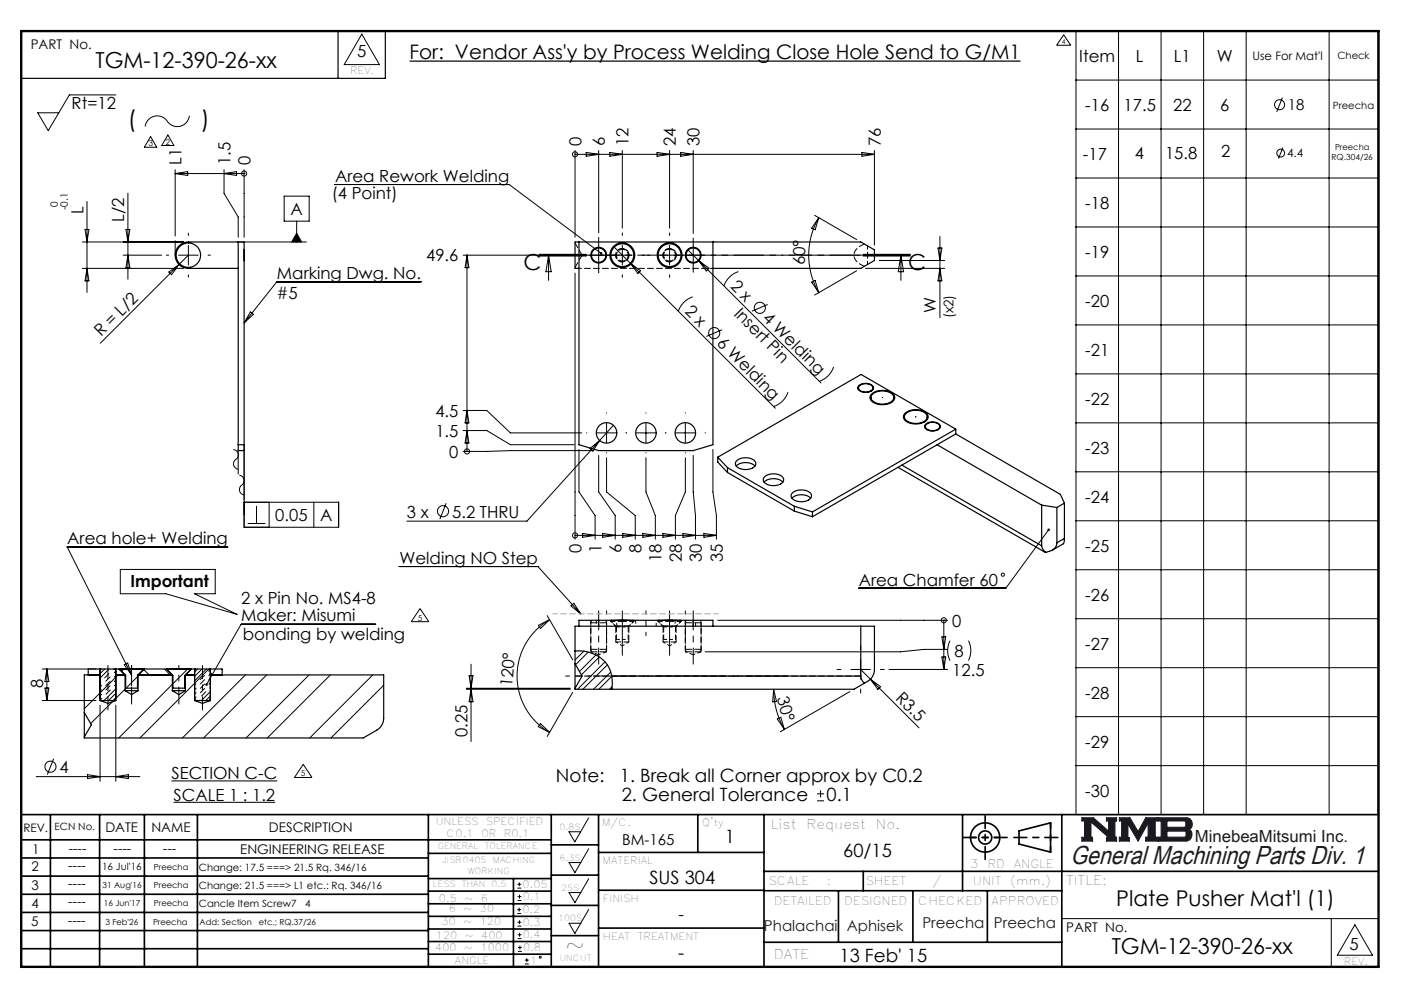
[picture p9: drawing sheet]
<svg xmlns="http://www.w3.org/2000/svg" width="297mm" height="210mm" viewBox="0 0 297 210" stroke-linecap="round" stroke-linejoin="round" font-family="sans-serif">
<g fill="none" stroke="#000" stroke-width=".35">
<path d="M4.5 172.3h287.1M4.5 177.6h112.1M10.7 172.3v32.2M21.1 172.3v32.2M30.5 172.3v32.2M41.8 172.3v32.2M90.6 172.3v32.2M116.6 172.3v32.2M116.6 178.7h10M126.6 172.3v32.2M147.6 172.3v8M161.6 172.3v32.2"/>
<path d="M203.6 172.3v16.1M215.6 175.7l6.6-1.7v6.2l-6.6-1.7zM224.6 172.3v32.2M4.5 185.3h86.1M4.5 181.4h86.1M4.5 189.1h86.1M4.5 193h86.1M4.5 196.8h86.1M90.6 199.1h26M90.6 193.8h26M90.6 188.5h26M90.6 191.1h26"/>
<path d="M90.6 180.5h26M90.6 185.8h26M90.6 196.5h26M108.6 185.8v18.5M116.6 185.1h10M116.6 191.5h10M116.6 197.9h10M126.6 196.3h35M126.6 188.3h35M126.6 180.3h35M161.6 184.3h130M161.6 199.3h63"/>
<path d="M161.6 188.4h63M177.4 188.4v10.9M182.6 184.3v4.1M193.1 188.4v10.9M208.9 188.4v10.9M4.5 200.6h86.1M90.6 201.8h26"/>
<circle cx="208.4" cy="177.1" r="3.1"/>
<circle cx="208.4" cy="177.1" r="1.39"/>
</g>
<path d="M228.9 172.9h2.4l3.2 2.8v-2.1h-.5v-.7h2.2v.7h-.3v3.4h.3v.9h-2.1v-.8h.4l-3.7-3.3v3.3h.3v.8h-2.2v-.8h.5v-3.5h-.5zM236.8 172.9h2.2l1.8 2.9 1.6-2.9h2.4v.7h-.4v3.4h.4v.9h-2.4v-.9h.5v-2.9l-2.1 3.8-2.2-3.7v2.9h.3v.8h-2.1v-.9h.5v-3.4h-.5zM245.1 172.9h5.9a1.34 1.34 0 0 1 1.2 1.1 1.34 1.34 0 0 1-.7 1.4 1.33 1.33 0 0 1 .6 1.5 1.33 1.33 0 0 1-1.2 1h-5.8v-.9h.5v-3.4h-.5zM246.9 173.6h3.7l.2 .3v.8l-.3 .2h-3.6zM246.9 175.8h3.8l.2 .2v.8l-.4 .2h-3.6z" fill="none" stroke="#191924" stroke-width=".21"/>
<path d="M76.5 7.2l3.8 6.5h-7.5zM31.9 28.9l1.3 2.2h-2.7zM35.5 28.5l1.3 2.3h-2.6zM25.4 120.4h20.1v5.2h-4.4l9 4.3-15-4.3h-9.7zM124.5 173l-2.9 5-1.2-2.1h2.4M124.5 179.5l-2.9 5.1-1.2-2.2h2.4M124.5 185.8l-2.9 5.1-1.2-2.1h2.4M124.5 192.3l-2.9 5.1-1.2-2.1h2.4M224.6 194.3h67M281.6 194.3v10.2M286.6 195.6l3.7 6.4h-7.4z" fill="none" stroke="#000" stroke-width=".21"/>
<path d="M4.5 6.6h287.1" fill="none" stroke="#000" stroke-width=".21" stroke-dasharray="6.3 1.3 1.3 1.3" stroke-dashoffset="1.9"/>
<path d="M71.5 6.6v10M81.5 6.6v10h-77" fill="none" stroke="#000" stroke-width=".25"/>
<path d="M205.3 177.1h6.2M222.2 174v6.2" fill="none" stroke="#000" stroke-width=".35" stroke-dasharray="15.2 1.3 1.3 1.3" stroke-dashoffset="14.1"/>
<path d="M203.8 177.1h9.2M208.4 172.5v9.2M214.5 177.1h9.3" fill="none" stroke="#000" stroke-width=".35" stroke-dasharray="15.2 1.3 1.3 1.3" stroke-dashoffset="12.5"/>
<path d="M4.5 6.6h287.1v197.9h-287.1z" fill="none" stroke="#000" stroke-width=".5"/>
<path d="M228.9 172.9v.7h.5v3.5h-.5v.8h2.2v-.8h-.3v-3.3l3.7 3.3h-.4v.8h2.1v-.9h-.3v-3.4h.3v-.7h-2.2v.7h.5v2.1l-3.2-2.8zM236.8 172.9v.7h.5v3.4h-.5v.9h2.1v-.8h-.3v-2.9l2.2 3.7 2.1-3.8v2.9h-.5v.9h2.4v-.9h-.4v-3.4h.4v-.7h-2.4l-1.6 2.9-1.8-2.9zM246.9 175.8h3.8l.2 .2v.8l-.3 .2h-3.7zM245.1 172.9v.7h.5v3.4h-.5v.9l6.2-.1 .6-.4 .2-.8-.1-.7-.5-.5a1.34 1.34 0 0 0 .7-1.4 1.34 1.34 0 0 0-1.2-1.1zM246.9 173.6h3.7l.2 .3v.8l-.3 .2h-3.6z" fill-rule="evenodd" fill="#191924"/>
<g fill="none" stroke="#000" stroke-width=".21">
<path d="M225 7.3l1.5 2.3h-3zM227.6 6.6h63.9v165.7h-63.9zM227.6 16.9h63.9M236.6 6.6v165.7M245.6 6.6v165.7M254.6 6.6v165.7M263.6 6.6v165.7M281.2 6.6v165.7M24.5 20.1h-9.8l-4.5 7.5-2.2-3.7h4.4M37.1 35.9v14M37.1 36.7h14.5M37.1 36.7l2.6-.4v.8z"/>
<path d="M40.1 24.5a2.69 2.69 0 0 1-2.3 2.3 2.69 2.69 0 0 1-2.8-1.6 2.58 2.58 0 0 0-4.3 1.5M47.4 35.9v5l3 5v4.3M47.4 36.7l2.6-.4v.8zM51.6 36.7h.1M51.6 35.9v14.3M70.8 39h36.9l19.5 14.6M121.6 32.6h.1M121.6 31.8v18.4M121.6 32.6h63.4M124 32.2l2.6 .4-2.6 .4zM126.6 31.8v17.4M129 32.2l2.6 .4-2.6 .4z"/>
<path d="M131.6 31.8v16.5M139 32.2l2.6 .4-2.6 .4zM141.6 31.8v16.5M144 32.2l2.6 .4-2.6 .4zM146.6 31.8v17.6M182.3 32.2l2.7 .4-2.7 .4zM185 31.8v20M227.6 27.3h63.9M227.6 37.6h63.9M271.3 20.6l-1.2 3.1M271.4 31.2l-1 2.3M17.4 51.2h21.4"/>
<path d="M17.4 56.8h21.4M18 48.5h.8l-.4 2.7zM18.4 56.8l.4 2.6h-.8zM18.4 42.6v19.2M26.1 54h8.1M26.6 48.5h.9l-.4 2.7zM27.1 54l.4 2.6h-.9zM27.1 40.8v18.3M35.7 57.5l2.2-1.6-1.6 2.2zM37.8 54h4.1M39.8 51.9v4.1M39.8 54l-18.6 18.6"/>
<path d="M50.4 51.2h14.4M60.1 41.5h5.3v5.3h-5.3zM62.8 46.8v4.4M62.8 49.3l1 1.9h-2.1zM89.1 59.6h-30.5l-7 8.7M98.8 54v41.5M98.8 54l.4 2.6h-.8zM114 54.1h10zM114 53.8h10M116 54l.6 3.5h-1.1zM116 54v5.3M121.6 57.8v56.2"/>
<path d="M124 54h-26M124.6 54h4.1M126.6 51.9v4.1M129.6 54h4.1M129.9 52.3l34.1 34M131.6 51.9v4.1M133.4 55.7l2.1 1.6-.6 .5zM139.6 54h4.1M141.6 51.9v4.1M144.6 54h4.1M145.5 52.8l28.2 28.2M146.6 51.9v4.1"/>
<path d="M147.8 55.1l2.2 1.6-.6 .6zM156.2 57.4a4.8 4.8 0 0 0-3.1 3.1M171.7 59.7l.7-.4 .8 2.6zM172.3 45.5l8.9 5.2M173.2 46l-.8 2.6-.7-.3zM173.2 46a15.9 15.9 0 0 0 0 15.9M181.2 57.3l-8.9 5.1M182.6 54h10M182.6 53.8h10M182.6 54.1h10M183.1 56.8h16.7M186 55.1h13.8"/>
<path d="M190.6 54v5.3M190.6 54l.5 3.5h-1.1zM198.4 52.4h.8l-.4 2.7zM198.8 50v17.2M198.8 56.8l.4 2.6h-.8zM227.6 48h63.9M227.6 58.4h63.9M53 66l.6 .5-2 1.8zM146.5 62.8a4.8 4.8 0 0 0-3 3M152.7 69.7l-3.3 1.5M162.4 64.4l-3.3 1.4M176.3 77.6a4.8 4.8 0 0 1-3 3"/>
<path d="M227.6 68.7h63.9M227.6 79.1h63.9M49.4 95.1a1.25 1.25 0 0 1 1 1.1 1.25 1.25 0 0 1-.8 1.2 1.15 1.15 0 0 0 .8 1.8M50.4 95v5.2M51.6 94v17.5h20v-5.3h-20M98 86.8h5l5 4.7h15.1M98 91.1h5l5 2.9h13.5M98.8 86.8l.4 2.7h-.8zM98.8 91.1l.4 2.6h-.8zM98.8 95.5h.1M122.5 95v9l3.4 5v5M124.8 94.8l2.1-1.6-1.5 2.2z"/>
<path d="M125.6 95.3h-17.6l-10 .2M126.2 91.5h4.2M126.6 96.3v7.7l3.5 5v5M128.3 89.5v4.1M128.3 96.8v7.2l6.1 5v5M129.8 89.9l-18.3 20.3h-25.4M134.6 91.5h4.1M136.6 89.5v4.1M136.6 96.8v7.2l2 5v5M142.9 91.5h4.2M145 89.5v4.1M145 96.8v7.2l-2.1 5v5"/>
<path d="M146.6 96.3v7.7l.5 5v5M150.8 95v9l.7 5v5M166.7 82.9a4.8 4.8 0 0 1-3.1 3.1M227.6 89.4h63.9M227.6 99.8h63.9M48.2 115.7h-34l13.6 27.1M50.6 100.5a1.25 1.25 0 0 1 1.1 1.1 1.25 1.25 0 0 1-.8 1.3 1.15 1.15 0 0 0 .7 1.8M52.4 110.7h3.7M54.3 107v3.7M56.9 106.2v5.3M66.4 106.2v5.3M84.5 119.8h29.3l9.1 10"/>
<path d="M94.4 106.4l-1.4 3.4M121.6 113.2h.1M121.6 113.2h29.9M123.2 112.8l2.7 .4-2.7 .4zM127.5 112.8l2.6 .4-2.6 .4zM131.7 112.8l2.7 .4-2.7 .4zM136 112.8l2.6 .4-2.6 .4zM140.2 112.8l2.7 .4-2.7 .4zM144.5 112.8l2.6 .4-2.6 .4zM148.9 112.8l2.6 .4-2.6 .4zM221.8 112l-9 12.4h-31.2M227.6 110.1h63.9"/>
<path d="M79.5 132h-28.5l-7.3 12.8M88.9 128.7l1.8 2.8h-3.7zM113.9 132.3l2.4-1.2-2 1.8zM115.8 130.2l5.3 9.3M116.3 131.1a13.8 13.8 0 0 0 0 23.8M120.8 128.1l.6-.5 1.5 2.2zM123.5 137.7l-1.9 1.9M124.4 137.9l-2.6 2.7M126.1 138.5l-3.5 3.5M126.8 138.9l-3.8 3.8M128 140l-5.8 5.8M151.8 131.2h48.7"/>
<path d="M182.1 139.5v4.2M199.2 138.9h.9l-.4 2.7zM199.2 134.7h.9l-.4 2.6zM199.7 131.2v10.4M199.7 131.2h.1M200.5 137.3h-5l-5 .5h-41.3M201 135.5a4.7 4.7 0 0 0 0 4.2M204.9 135.5a4.7 4.7 0 0 1 0 4.2M227.6 120.5h63.9M227.6 130.8h63.9M8.9 148.1h11.4M8.9 141.5h11.4"/>
<path d="M9.5 145.5h.8l-.4 2.6zM9.9 141.5v6.6M9.9 141.5l.4 2.6h-.8zM21.2 149.1v16.1M23.8 148.4l-4.6 4.6M24.5 149.1v16.1M25 142.7l-7.2 7.2M26.2 141.5l-.5 .5M26.3 140.6l.7-.4 .8 2.6zM26.5 145.7l-2.5 2.4M29.1 143.1l-2.4 2.4M29.5 142.7l-.3 .3"/>
<path d="M30.4 141.6l1.1 1.1M34.8 141.5l1.2 1.2M36.5 144.7l-11.4 11.4M39.7 141.5l-3.1 3.1M44.2 141.5l-14.6 14.6M44.5 142.2l.5 .5M51.9 142.7l-13.3 13.4M56.4 142.7l-13.3 13.4M65.4 142.7l-13.3 13.4M69.9 142.7l-13.4 13.4M78.9 142.7l-13.4 13.4M81.2 144.9l-11.2 11.2"/>
<path d="M98.6 145.6h22M98.6 145.8h22M99.2 142.9h.9l-.5 2.7zM99.6 140.5v16.3M99.6 145.8l.5 2.6h-.9zM114.3 153l2 1.9-2.4-1.2zM121.1 146.4l-5.3 9.4M128.5 140.6l-5.2 5.2M129.2 142.1l-3.6 3.7M129.4 143l-2.7 2.8M129.5 145.2l-.6 .6M163.7 145.8a17 17 0 0 0 2.2 8.5"/>
<path d="M163.7 145.8l.6 2.6h-.8zM164.4 152l.8-.3 .7 2.6zM179.8 146.3l-14.7 8.5M180 141.6h4.1M182.1 141.6l12.3 12.3M184.1 143.6l2.2 1.6-.6 .6zM188.1 141.6h12.4M227.6 141.2h63.9M227.6 151.6h63.9M7.6 164.2h22M11.3 160.5l-1.3 3.3M18.5 163.8l2.7 .4-2.7 .4z"/>
<path d="M24.5 164.2l2.6-.4v.8zM36.3 165.1h22.4M36.7 169.7h21.5M64.1 161.6l1.9 2.8h-3.7zM172.8 169.4h1.5M172.8 167.9h1.5M173.6 167.1v1.5M227.6 161.9h63.9M109.4 193.2h.8M109.4 192.4h.8M109.5 187.8h.8M109.5 187h.8"/>
<path d="M109.5 195.9h.8M109.5 195h.8M109.5 190.4h.8M109.5 189.6h.8M109.5 198.5h.8M109.5 197.7h.8M109.8 192v.8M109.9 186.6v.8M109.9 194.6v.8M109.9 189.2v.8M109.9 197.3v.8M110 200v.8"/>
<path d="M109.6 201.2h.8M109.6 200.4h.8M111 203.9h.9M111 203h.9M111.4 202.6v.9"/>
<circle cx="51.6" cy="36.7" r=".54"/>
<circle cx="121.6" cy="32.6" r=".54"/>
<circle cx="270.7" cy="22.1" r="1.06"/>
<circle cx="270.9" cy="32.4" r=".82"/>
<circle cx="151.1" cy="70.4" r="1.18"/>
<circle cx="160.7" cy="65.1" r="1.18"/>
<circle cx="98.8" cy="95.5" r=".54"/>
<circle cx="93.7" cy="108.1" r="1.18"/>
<circle cx="121.6" cy="113.2" r=".54"/>
<circle cx="199.7" cy="131.2" r=".54"/>
<circle cx="212.1" cy="121.5" r=".34"/>
<circle cx="10.7" cy="162.1" r="1.18"/>
<circle cx="114.3" cy="202.4" r=".2"/>
</g>
<path d="M86.6 12.9h129.3" fill="none" stroke="#000" stroke-width=".26"/>
<path d="M192.6 54h-78.6" fill="none" stroke="#000" stroke-width=".21" stroke-dasharray="6.3 1.3 1.3 1.3" stroke-dashoffset="-.5"/>
<path d="M166.6 143h-41" fill="none" stroke="#000" stroke-width=".21" stroke-dasharray="15.2 1.3 1.3 1.3" stroke-dashoffset="6.2"/>
<g fill="none" stroke="#000" stroke-width=".21" stroke-dasharray="15.2 1.3 1.3 1.3">
<path d="M35.7 54h-.5M37.1 54v-3.1M39.8 49.8v-.5M39.8 58.1v.5M44 54h.5M126.6 51.9v-1.7M126.6 56v1.7M127.5 54h-.6M128.7 54h1.7M131.6 49.8v-.5M131.6 58.1v.6M135.8 54h.6"/>
<path d="M137.5 54h-.6M141.6 49.8v-.5M141.6 58.1v.6M144.6 54h-1.6M145.8 54h.6M146.6 51.9v-1.5M146.6 56v1.6M124.1 91.5h.1M128.3 87.4v-.1M128.3 95.7v.1M132.5 91.5h.1M132.5 91.5h-.1"/>
<path d="M136.6 87.4v-.1M136.6 95.7v.1M140.8 91.5h.1M140.8 91.5h-.1M145 87.4v-.1M145 95.7v.1M149.1 91.5h.1M126.6 137.8v2.7M126.6 132.4v-3.2M131.6 135.8v2.8M131.6 135.8v-3.4M131.6 132.4h.1"/>
<path d="M131.6 129.2v3.2M141.6 135.8v2.8M141.6 135.8v-3.4M141.6 132.4h.1M141.6 129.2v3.2M146.6 137.8v2.7M146.6 132.4v-3.2M182.1 137.4v-.8M27.8 146.1v2.8M37.8 146.1v2.8M177.9 141.6h-.8M182.1 145.7v.9"/>
<path d="M186.2 141.6h.9"/>
</g>
<path d="M126.6 137.8v-5.4M146.6 137.8v-5.4M119.6 143h5.5" fill="none" stroke="#000" stroke-width=".21" stroke-dasharray="15.2 1.3 1.3 1.3" stroke-dashoffset="14.4"/>
<path d="M128.3 134.4v-5.2M136.6 134.4v-5.2M145 134.4v-5.2M27.8 146.1v-5.4M37.8 146.1v-5.4" fill="none" stroke="#000" stroke-width=".21" stroke-dasharray="15.2 1.3 1.3 1.3" stroke-dashoffset="14.5"/>
<path d="M22.8 140.7v9.4M42.8 150.1v-9.4" fill="none" stroke="#000" stroke-width=".21" stroke-dasharray="15.2 1.3 1.3 1.3" stroke-dashoffset="12.4"/>
<path d="M27.8 140.7v7.4" fill="none" stroke="#000" stroke-width=".21" stroke-dasharray="15.2 1.3 1.3 1.3" stroke-dashoffset="13.5"/>
<path d="M148.7 54h37.6" fill="none" stroke="#000" stroke-width=".21" stroke-dasharray="15.2 1.3 1.3 1.3" stroke-dashoffset="-1.7"/>
<path d="M124.6 54h-8.8" fill="none" stroke="#000" stroke-width=".21" stroke-dasharray="15.2 1.3 1.3 1.3" stroke-dashoffset="12.8"/>
<path d="M22.1 141.5l-.9 1M23.1 141.5l-1.9 1.9M24.5 145.7l-2.5 2.4M24.5 146.6l-1.5 1.5M24.5 147.5l-.6 .6M41.8 141.5l-.6 .6M42.7 141.5l-1.5 1.5M43.7 141.5l-2.5 2.5M44.5 146.3l-1.9 1.8M44.5 147.2l-1 .9" fill="none" stroke="#000" stroke-width=".21" stroke-dasharray="6.3 1.3 1.3 1.3"/>
<path d="M24 141.5l-2.8 2.8" fill="none" stroke="#000" stroke-width=".21" stroke-dasharray="6.3 1.3 1.3 1.3" stroke-dashoffset="6.2"/>
<path d="M24.5 142l-3.3 3.3M24.5 142.9l-3.3 3.3M24.5 143.8l-3.3 3.3M44.5 142.5l-3.3 3.3M44.5 143.5l-3.3 3.3M44.5 144.4l-3.3 3.3" fill="none" stroke="#000" stroke-width=".21" stroke-dasharray="6.3 1.3 1.3 1.3" stroke-dashoffset="5.9"/>
<path d="M24.5 144.7l-3.2 3.3M44.4 141.7l-3.2 3.2" fill="none" stroke="#000" stroke-width=".21" stroke-dasharray="6.3 1.3 1.3 1.3" stroke-dashoffset="6"/>
<path d="M44.5 145.3l-2.8 2.8" fill="none" stroke="#000" stroke-width=".21" stroke-dasharray="6.3 1.3 1.3 1.3" stroke-dashoffset="6.3"/>
<path d="M151.9 129.8h-35" fill="none" stroke="#f0f" stroke-width=".21" stroke-dasharray="1.3 .6" stroke-dashoffset=".3"/>
<g fill="#000">
<path d="M43.5 144.6a.27 .27 0 0 1 .5 .1 .27 .27 0 0 1-.4 .3l.1-.2-.2 .2z"/>
<path d="M127 53.4v.4h.3l-.1-.2 .2 .1v-.3zM62.8 49.3l1 1.9h-2.1zM221.6 111.8a.27 .27 0 0 0 0 .4 .27 .27 0 0 0 .4 0 .27 .27 0 0 0 0-.4l-.2 .2 .2-.2z"/>
</g>
<g fill="none" stroke="#000" stroke-width=".25">
<path d="M50.4 51.2v44.1h1.2v-44.1h-11.8a2.79 2.79 0 0 0-2.7 2.8 2.79 2.79 0 0 0 2.7 2.8h10.6M51.6 52.8v2.4M122.5 51.2v42.8l4.1 1.3h20l4.2-1.3v-42.8M122.5 56.8h-.9v-5.6h60.5l2.9 1.6v2.3l-2.9 1.7h-31.3M50.4 94h1.2M151.8 96.7l2.1 2.2M151.8 96.7v1l2.1 2.2M153.9 98.9l14.1 8.2M153.9 98.9v1M153.9 99.9l14.1 8.2M155.7 98.6a3 3 0 0 1 4 0M155.9 97.4a2.87 2.87 0 0 1 3.9 .4 1.47 1.47 0 0 1-1.7 1.5 2.2 2.2 0 0 1-2.5-1.2z"/>
<path d="M181.6 81.9l-.1 .3M181.7 81.5a2.17 2.17 0 0 1 3.1 .4 1.45 1.45 0 0 1-1.9 1.1l-.7-.2-.5-.3a.64 .64 0 0 1 0-1zM181.8 81.6a2.07 2.07 0 0 1 2.8 .2 1.14 1.14 0 0 1-1.5 1.1 1.07 1.07 0 0 1-1.4-1.1zM184.2 84.1v.1M184.3 83.4a3.5 3.5 0 0 1 4.9 .3 1.45 1.45 0 0 1-1.4 1.7 3.3 3.3 0 0 1-3.7-.9l-.1-.6zM184.5 83.4a3.3 3.3 0 0 1 4.5 .4 1.47 1.47 0 0 1-1.6 1.6 2.59 2.59 0 0 1-3.2-1.3zM184.6 81.9l.1 .3M186.7 84.1h.1M189.1 84.1v.1M190 98.8l31.2 18M190.8 98.4l29.6 17M191.3 88.2v.1"/>
<path d="M191.6 87.3a3.6 3.6 0 0 1 4.7 .5 1.45 1.45 0 0 1-1.5 1.7 3.3 3.3 0 0 1-3.6-1v-.7zM191.6 87.5a3.3 3.3 0 0 1 4.5 .3 1.47 1.47 0 0 1-1.6 1.7 2.59 2.59 0 0 1-3.2-1.3zM193.7 88.2h.1M195.8 90l-.2 .4M195.9 89.7a2.17 2.17 0 0 1 3 .4 1.45 1.45 0 0 1-1.8 1.1l-1.2-.5a.64 .64 0 0 1 0-1zM196 89.7a2.07 2.07 0 0 1 2.7 .3 1.14 1.14 0 0 1-1.5 1.1 1.07 1.07 0 0 1-1.4-1.2zM196.1 88.2v.1M198.2 94.1l22.2 12.7M198.8 90l.1 .4M202.2 90.8l-20.1-11.6-30.3 17.5M202.2 90.8l-30.3 17.5M202.2 90.8v1"/>
<path d="M202.2 91.8l-30.3 17.5M202.2 91.8l22.1 12.7 .9 1.9M161.6 102a3 3 0 0 1 4 0M161.8 100.8a2.87 2.87 0 0 1 3.9 .4 1.47 1.47 0 0 1-1.7 1.5 2.2 2.2 0 0 1-2.6-1.2zM167.5 105.4a3 3 0 0 1 4 0M167.7 104.2a2.87 2.87 0 0 1 3.9 .4 1.47 1.47 0 0 1-1.7 1.5 2.2 2.2 0 0 1-2.6-1.2zM168 107.1l3.9 1.2M168 108.1l3.9 1.2M168 107.1v1M171.9 108.3v1M220.4 115.4a1.92 1.92 0 0 0 .8 1.4M220.4 106.8l3.2 .5"/>
<path d="M220.4 106.8v8.6M223.6 114.8a1.94 1.94 0 0 1-1.7 1.8l-.7 .2M223.6 107.3v7.5M225.2 113.9l-.2 1.1-2.4 1.3M225.2 106.4l-1.6 .9M225.2 106.4v7.5M225.2 113.9l-1.6 .9M121.6 137.7a7 7 0 0 1 7.6 4.4l.2 .9M122.5 132.4v-1.2h28.3v1.2M126.6 131.2v1.2M130.4 131.2h2.4M140.4 131.2h2.4"/>
<path d="M146.6 131.2v1.2M182.1 132.4v10.6M17.8 150.7v5.2M17.8 150.7l1.5 2.6-1.5 2.6M21.2 141.5h.1M21.2 148.1h.1M21.2 141.5h-2.5v1.2M21.2 141.5v6.6M21.2 147.6l.1 .5M21.2 142.7h-3.4v8M21.2 148.1l1.6 .7 1.7-.7M21.3 141.5h3.1"/>
<path d="M21.3 148.1h3.1M21.3 141.5l-.1 .5M24.4 141.5h.1M24.4 148.1h.1M24.4 141.5l.1 .5M24.5 141.5h.7M24.5 141.5v6.6M24.5 147.6l-.1 .5M24.5 142.7h2M25.2 141.5h.2M25.2 141.5l1.4 1.4v2.6h2.5v-2.6l1.4-1.4M25.4 141.5h1.2"/>
<path d="M25.4 141.5h4.9M25.4 141.5v.2M25.6 141.5h.9M26.4 142.7l.1 3.4M26.5 146.1h2.7M26.5 146.1l1.3 .8 1.4-.8M26.6 141.5h2.4M27.6 141.5h.5M29.1 141.5h1.2M29.2 141.5h.9M29.3 142.7h.1M30.3 141.5h.2"/>
<path d="M30.3 141.5v.2M30.5 141.5h4.7M35.2 141.5h.2M35.2 141.5l1.2 1.2 .1 3.4M35.4 141.5h4.9M35.4 141.5h1.2M35.4 141.5v.2l1.2 1.2v2.6h2.5v-2.6l1.2-1.2v-.2M35.6 141.5h.9M36.5 146.1h2.7M36.5 142.7h-7.3v3.4M36.5 146.1l1.3 .8 1.4-.8M36.6 141.5h2.4"/>
<path d="M37.6 141.5h.5M39.1 141.5h1.2M39.2 141.5h.9M40.3 141.5h.2M40.5 141.5h.7M40.5 141.5l-1.2 1.2M41.2 141.5h.1M41.2 148.1h.1M41.2 141.5v6.6M41.2 147.6l.1 .5M41.2 142.7h-2v3.4M41.2 148.1l1.6 .7 1.7-.7"/>
<path d="M41.3 141.5l-.1 .5M41.3 141.5h3.1M41.3 148.1h3.1M44.4 141.5h.1M44.4 148.1h.1M44.4 141.5l.1 .5M44.5 142.7h36.7v9.2a2.92 2.92 0 0 1-1.5 2.5l-2.9 1.7h-59v-.2M44.5 141.5h2.5v1.2M44.5 141.5v6.6M44.5 147.6l-.1 .5M121.6 140.4v-8h63.4v9.2a3.1 3.1 0 0 1-2.1 2.9M121.6 140.4v5.2"/>
<path d="M121.6 140.4l1.5 2.6-1.5 2.6M129.4 143v2.8M129.4 143h52.7M182.1 143l.3 .9 .5 .6M182.9 144.5l-2.3 1.3h-59v-.2"/>
<circle cx="39.8" cy="54" r="2.58"/>
<circle cx="126.6" cy="54" r="1.67"/>
<circle cx="126.6" cy="54" r="1.53"/>
<circle cx="131.6" cy="54" r="2.62"/>
<circle cx="131.6" cy="54" r="2.42"/>
<circle cx="141.6" cy="54" r="2.42"/>
<circle cx="141.6" cy="54" r="2.63"/>
<circle cx="146.6" cy="54" r="1.67"/>
<circle cx="146.6" cy="54" r="1.53"/>
<circle cx="128.3" cy="91.5" r="2.17"/>
<circle cx="136.6" cy="91.5" r="2.17"/>
<circle cx="145" cy="91.5" r="2.17"/>
</g>
<g fill="none" stroke="#000" stroke-width=".21" stroke-dasharray="1.3 .6">
<path d="M133.1 54a1.42 1.42 0 0 0-2.1-1.3 1.42 1.42 0 0 0-.2 2.4 1.42 1.42 0 0 0 2.2-.9l.1-.2M143.1 54a1.42 1.42 0 0 0-2.1-1.3 1.42 1.42 0 0 0-.2 2.4 1.42 1.42 0 0 0 2.2-.9l.1-.2M125 137.3l.1 .5M125.1 131.2l-.1 .5M128.2 137.8l.1-.5M128.3 131.7l-.1-.5M129.2 131.2v.2M129.2 131.2h.1M129.4 131.2h-.1M130.2 132.4h.1M131.6 131.2h.1M131.9 131.2h-.5"/>
<path d="M133.1 132.4h.1M134 131.2h.1M134 131.2h-.1M134.1 131.4v-.2M139.2 131.2h.1M139.2 131.2v.2M139.4 131.2h-.1M140.2 132.4h.1M141.6 131.2h.1M141.9 131.2h-.5M143.1 132.4h.1M144 131.2h.1"/>
<path d="M144 131.2h-.1M144.1 131.4v-.2M145 137.3l.1 .5M145.1 131.2l-.1 .5M148.2 137.8l.1-.5M148.3 131.7l-.1-.5"/>
</g>
<path d="M150.8 56.8h-28.3M129.2 131.4l1.2 1.2M130.3 135.8l1.3 .8M131.6 136.6l1.4-.8M132.9 132.6l1.2-1.2M139.2 131.4l1.2 1.2M140.3 135.8l1.3 .8M141.6 136.6l1.4-.8M142.9 132.6l1.2-1.2" fill="none" stroke="#000" stroke-width=".21" stroke-dasharray="1.3 .6" stroke-dashoffset=".8"/>
<path d="M121.6 56.5l1.5-2.5M123.1 54l-1.5-2.6M131.6 52.6a1.37 1.37 0 0 0-1.2 2 1.37 1.37 0 0 0 2.3 .2 1.37 1.37 0 0 0-.8-2.2h-.3M141.6 52.6a1.37 1.37 0 0 0-1.2 2 1.37 1.37 0 0 0 2.3 .2 1.37 1.37 0 0 0-.8-2.2h-.3M182.9 56.3a2.51 2.51 0 0 1-2.2-2.9 3.3 3.3 0 0 1 2.2-1.8" fill="none" stroke="#000" stroke-width=".21" stroke-dasharray="1.3 .6" stroke-dashoffset=".1"/>
<g fill="none" stroke="#000" stroke-width=".21" stroke-dasharray="1.3 .6" stroke-dashoffset=".6">
<path d="M183.5 52v3.9M125 131.2v1.2M126.1 131.2v1.2M128.3 132.4v-1.2M130.4 132.6h1.2M130.4 135.2h1.2M130.5 132.4v-1.2M131.6 132.6h1.3M131.6 135.2h1.3M134.5 131.2v1.2M138.8 132.4v-1.2M140.4 132.6h1.2"/>
<path d="M140.4 135.2h1.2M141.6 132.6h1.3M141.6 135.2h1.3M142.8 131.2v1.2M145 131.2v1.2M147.1 132.4v-1.2M148.3 132.4v-1.2"/>
</g>
<path d="M131.6 55.2a1.25 1.25 0 0 0 1.2-1.8 1.25 1.25 0 0 0-2.1-.2 1.25 1.25 0 0 0 .7 2h.2M141.6 55.2a1.25 1.25 0 0 0 1.2-1.8 1.25 1.25 0 0 0-2.1-.2 1.25 1.25 0 0 0 .7 2h.2" fill="none" stroke="#000" stroke-width=".21" stroke-dasharray="1.3 .6" stroke-dashoffset=".5"/>
<g fill="none" stroke="#000" stroke-width=".21" stroke-dasharray="1.3 .6" stroke-dashoffset="-.1">
<path d="M125 137.3h3.3M125 131.7h3.3M125 137.8h3.3M130 131.2h3.3M130.3 132.4v3.4M133 135.8v-3.4M140 131.2h3.3M140.3 132.4v3.4M143 135.8v-3.4M145 137.8h3.3M145 131.7h3.3M145 137.3h3.3"/>
<path d="M182.1 143h-60.5"/>
</g>
<path d="M129.3 131.2h4.7M130.2 132.4h2.9M130.3 135.8h2.7M139.3 131.2h4.7M140.2 132.4h2.9M140.3 135.8h2.7" fill="none" stroke="#000" stroke-width=".21" stroke-dasharray="1.3 .6" stroke-dashoffset=".2"/>
<path d="M129.2 131.4h2.4M131.6 131.4h2.5M139.2 131.4h2.4M141.6 131.4h2.5" fill="none" stroke="#000" stroke-width=".21" stroke-dasharray="1.3 .6" stroke-dashoffset=".4"/>
<path d="M125 131.7v5.6M128.3 137.3v-5.6M131 131.3h1.3M141 131.3h1.3M145 131.7v5.6M148.3 137.3v-5.6" fill="none" stroke="#000" stroke-width=".21" stroke-dasharray="1.3 .6" stroke-dashoffset=".7"/>
<path d="M125 132.4v5.4M128.3 137.8v-5.4M145 132.4v5.4M148.3 137.8v-5.4" fill="none" stroke="#000" stroke-width=".21" stroke-dasharray="1.3 .6" stroke-dashoffset="-.2"/>
<path d="M125 137.8l1.6 .7M126.6 138.5l1.7-.7M129 131.2l1.2 1.2M133.1 132.4l1.2-1.2M139 131.2l1.2 1.2M143.1 132.4l1.2-1.2M145 137.8l1.6 .7M146.6 138.5l1.7-.7" fill="none" stroke="#000" stroke-width=".21" stroke-dasharray="1.3 .6" stroke-dashoffset=".9"/>
<path d="M130.4 132.6v2.6M132.9 135.2v-2.6M133.9 131.2h-4.5M140.4 132.6v2.6M142.9 135.2v-2.6M143.9 131.2h-4.5" fill="none" stroke="#000" stroke-width=".21" stroke-dasharray="1.3 .6" stroke-dashoffset=".3"/>
<text font-size="5.5" fill="#191924" x="226.4" y="182.7">General Machining Parts Div. 1</text>
<g font-size="4.9">
<text x="27.1" y="26.9">(</text>
<text x="42.6" y="26.9">)</text>
<text x="119.6" y="201.6">~</text>
</g>
<g font-size="4.7">
<text x="20.2" y="14.4">TGM-12-390-26-xx</text>
<text x="110.7" y="57.2">C</text>
<text x="192.1" y="57.2">C</text>
<text x="235.2" y="201.7">TGM-12-390-26-xx</text>
</g>
<text font-size="4.6" x="236.1" y="191.6">Plate Pusher Mat'l (1)</text>
<text font-size="4.2" x="86.6" y="12.5">For: Vendor Ass'y by Process Welding Close Hole Send to G/M1</text>
<g font-size="3.9">
<text x="117.6" y="165.5">Note:</text>
<text x="131.1" y="165.5">1. Break all Corner approx by C0.2</text>
<text x="131.5" y="169.3">2. General Tolerance</text>
<text x="174.8" y="169.3">0.1</text>
<text x="153.3" y="178.4">1</text>
<text x="178.4" y="181.3">60/15</text>
<text x="137.4" y="186.9">SUS 304</text>
<text x="143.5" y="202.9">-</text>
<text x="177.6" y="203.5">13 Feb' 15</text>
</g>
<g font-size="3.5">
<text x="75.6" y="12.1">5</text>
<text x="228.3" y="13.1">Item</text>
<text x="240.3" y="13.1">L</text>
<text x="248.3" y="13.1">L1</text>
<text x="257.4" y="13.1">W</text>
<text x="15.2" y="23.1">Rt=12</text>
<text x="229.6" y="23.5">-16</text>
<text x="237.7" y="23.5">17.5</text>
<text x="248.2" y="23.5">22</text>
<text x="258.1" y="23.5">6</text>
<text x="38.4" y="34.9" transform="rotate(-90 38.4 34.9)">L1</text>
<text x="48.7" y="34.9" transform="rotate(-90 48.7 34.9)">1.5</text>
<text x="53" y="34.9" transform="rotate(-90 53 34.9)">0</text>
<text x="123" y="30.8" transform="rotate(-90 123 30.8)">0</text>
<text x="128" y="30.8" transform="rotate(-90 128 30.8)">6</text>
<text x="133" y="30.8" transform="rotate(-90 133 30.8)">12</text>
<text x="143" y="30.8" transform="rotate(-90 143 30.8)">24</text>
<text x="148" y="30.8" transform="rotate(-90 148 30.8)">30</text>
<text x="186.3" y="30.8" transform="rotate(-90 186.3 30.8)">76</text>
<text x="229.1" y="33.8">-17</text>
<text x="240" y="33.6">4</text>
<text x="246.5" y="33.6">15.8</text>
<text x="258.3" y="33.3">2</text>
<text x="70.9" y="38.5">Area Rework Welding</text>
<text x="17.6" y="45.2" transform="rotate(-90 17.6 45.2)">L</text>
<text x="26.3" y="47" transform="rotate(-90 26.3 47)">L/2</text>
<text x="61.4" y="45.5">A</text>
<text x="70.2" y="42.1">(4 Point)</text>
<text x="229.6" y="44.2">-18</text>
<text x="58.6" y="59">Marking Dwg. No.</text>
<text x="90.2" y="55.3">49.6</text>
<text x="170.2" y="56.1" transform="rotate(-88 170.2 56.1)">60°</text>
<text x="229.6" y="54.5">-19</text>
<text x="58.5" y="63.2">#5</text>
<text x="144.7" y="66" transform="rotate(45 144.7 66)">2 x</text>
<text x="154.4" y="60.6" transform="rotate(45 154.4 60.6)">2 x</text>
<text x="229.6" y="64.9">-20</text>
<text x="21.4" y="71.4" transform="rotate(-45 21.4 71.4)">R = L/2</text>
<text x="155.1" y="66.5" transform="rotate(45 155.1 66.5)">Insert Pin</text>
<text x="161.2" y="67.4" transform="rotate(45 161.2 67.4)">4 Welding</text>
<text x="198.1" y="66.2" transform="rotate(-90 198.1 66.2)">W</text>
<text x="151.5" y="72.8" transform="rotate(45 151.5 72.8)">6 Welding</text>
<text x="229.6" y="75.2">-21</text>
<text x="92.1" y="88.1">4.5</text>
<text x="229.6" y="85.6">-22</text>
<text x="92.1" y="92.4">1.5</text>
<text x="229.6" y="95.9">-23</text>
<text x="95" y="96.8">0</text>
<text x="229.6" y="106.3">-24</text>
<text x="58.2" y="110.2">0.05</text>
<text x="67.7" y="110.2">A</text>
<text x="86.1" y="109.4">3 x</text>
<text x="95.7" y="109.4">5.2 THRU</text>
<text x="14.2" y="115.1">Area hole+ Welding</text>
<text x="84.5" y="119.3">Welding NO Step</text>
<text x="123" y="117" transform="rotate(-90 123 117)">0</text>
<text x="127.2" y="117" transform="rotate(-90 127.2 117)">1</text>
<text x="131.5" y="117" transform="rotate(-90 131.5 117)">6</text>
<text x="135.7" y="117" transform="rotate(-90 135.7 117)">8</text>
<text x="140" y="118.9" transform="rotate(-90 140 118.9)">18</text>
<text x="144.2" y="118.9" transform="rotate(-90 144.2 118.9)">28</text>
<text x="148.5" y="118.9" transform="rotate(-90 148.5 118.9)">30</text>
<text x="152.9" y="118.9" transform="rotate(-90 152.9 118.9)">35</text>
<text x="229.6" y="116.7">-25</text>
<text x="27.6" y="124.1">Important</text>
<text x="181.7" y="123.9">Area Chamfer 60</text>
<text x="51" y="127.7">2 x Pin No. MS4-8</text>
<text x="51" y="131.2">Maker: Misumi</text>
<text x="229.6" y="127">-26</text>
<text x="51.4" y="135.3">bonding by welding</text>
<text x="201.4" y="132.5">0</text>
<text x="229.6" y="137.4">-27</text>
<text x="201.4" y="142.9">12.5</text>
<text x="201.9" y="138.9">8</text>
<text x="9.2" y="145.5" transform="rotate(-90 9.2 145.5)">8</text>
<text x="108.4" y="145.4" transform="rotate(-85 108.4 145.4)">120°</text>
<text x="164.3" y="147.7" transform="rotate(74 164.3 147.7)">30°</text>
<text x="189.3" y="147.8" transform="rotate(45 189.3 147.8)">R3.5</text>
<text x="229.6" y="147.7">-28</text>
<text x="98.9" y="155.8" transform="rotate(-90 98.9 155.8)">0.25</text>
<text x="229.6" y="158.1">-29</text>
<text x="12.6" y="163.5">4</text>
<text x="36.3" y="164.8">SECTION C-C</text>
<text x="36.7" y="169.3">SCALE 1 : 1.2</text>
<text x="229.6" y="168.4">-30</text>
<text x="143.5" y="194.6">-</text>
<text x="285.5" y="200.9">5</text>
</g>
<text font-size="3.5" fill="#191924" x="252.7" y="178">MinebeaMitsumi Inc.</text>
<g font-size="3.2">
<text x="272.4" y="23.3">18</text>
<text x="131.6" y="178.6">BM-165</text>
</g>
<g font-size="3.2" fill="#191924">
<text x="161.6" y="196.8">Phalachai</text>
<text x="179.1" y="196.8">Aphisek</text>
<text x="195.1" y="196.3">Preecha</text>
<text x="210.3" y="196.3">Preecha</text>
</g>
<g font-size="2.8">
<text x="6.5" y="10.4">PART No.</text>
<text x="201.7" y="67.3" transform="rotate(-90 201.7 67.3)">(x2)</text>
<text x="22.3" y="175.9">DATE</text>
<text x="32" y="175.9">NAME</text>
<text x="56.9" y="175.9">DESCRIPTION</text>
<text x="163.1" y="175.3">List</text>
<text x="170.6" y="175.3">Request</text>
<text x="185.3" y="175.3">No.</text>
<text x="6.7" y="184.3">2</text>
<text x="6.8" y="180.6">1</text>
<text x="14.4" y="184">----</text>
<text x="14.5" y="180.3">----</text>
<text x="24" y="180.3">----</text>
<text x="34.5" y="180.3">---</text>
<text x="50.8" y="180.7">ENGINEERING RELEASE</text>
<text x="6.7" y="188.1">3</text>
<text x="6.7" y="192">4</text>
<text x="14.4" y="191.7">----</text>
<text x="14.4" y="187.8">----</text>
<text x="225.5" y="187.2">TITLE:</text>
<text x="6.6" y="195.9">5</text>
<text x="14.4" y="195.6">----</text>
<text x="225.6" y="197.2">PART No.</text>
<text x="163.7" y="202.9">DATE</text>
</g>
<g font-size="2.5">
<text x="264.9" y="12.7">Use For Mat'l</text>
<text x="272.3" y="33.3">4.4</text>
<text x="4.9" y="175.9">REV.</text>
<text x="205.2" y="183.5">3</text>
<text x="208.9" y="183.5">RD</text>
<text x="214.4" y="183.5">ANGLE</text>
<text x="162.5" y="187.2">SCALE</text>
<text x="163.7" y="191.4">DETAILED</text>
<text x="174.9" y="187.2">:</text>
<text x="178.6" y="191.4">DESIGNED</text>
<text x="183.1" y="187.2">SHEET</text>
<text x="194.2" y="191.4">CHECKED</text>
<text x="197.2" y="187.2">/</text>
<text x="205.8" y="187.2">UNIT</text>
<text x="209.8" y="191.4">APPROVED</text>
<text x="213.7" y="187.2">(mm.)</text>
</g>
<g font-size="2.1">
<text x="74.1" y="15.7">REV.</text>
<text x="282.9" y="12.5">Check</text>
<text x="282" y="23.1">Preecha</text>
<text x="12.2" y="43.8" transform="rotate(-90 12.2 43.8)">0</text>
<text x="14.3" y="44.4" transform="rotate(-90 14.3 44.4)">-0.1</text>
<text x="11.6" y="175.6">ECN No.</text>
<text x="92.2" y="174.4">UNLESS</text>
<text x="94.5" y="177">C0.1</text>
<text x="101.8" y="177">OR</text>
<text x="102.8" y="174.4">SPECIFIED</text>
<text x="106.6" y="177">R0.1</text>
<text x="127.3" y="174.6">M/C.</text>
<text x="148.6" y="174.7">Q'ty</text>
<text x="21.6" y="184">16 Jul'16</text>
<text x="42.1" y="184.2">Change: 17.5 ===&gt; 21.5 Rq. 346/16</text>
<text x="127.5" y="182.7">MATERIAL</text>
<text x="42.1" y="188">Change: 21.5 ===&gt; L1 etc.: Rq. 346/16</text>
<text x="42.1" y="191.8">Cancle Item Screw7</text>
<text x="64.6" y="191.8">4</text>
<text x="92.8" y="190.7">0.5</text>
<text x="98.2" y="190.7">~</text>
<text x="101.7" y="190.7">6</text>
<text x="110.6" y="187.7">0.05</text>
<text x="110.6" y="190.4">0.1</text>
<text x="127.6" y="190.8">FINISH</text>
<text x="93.4" y="195.6">30</text>
<text x="94.9" y="193">6</text>
<text x="98" y="195.6">~</text>
<text x="98" y="193">~</text>
<text x="101.5" y="195.6">120</text>
<text x="101.5" y="193">30</text>
<text x="110.5" y="193.1">0.2</text>
<text x="110.6" y="195.8">0.3</text>
<text x="92.1" y="201">400</text>
<text x="92.2" y="198.5">120</text>
<text x="96.2" y="203.8">ANGLE</text>
<text x="98.2" y="201">~</text>
<text x="98.3" y="198.5">~</text>
<text x="101.7" y="201">1000</text>
<text x="101.8" y="198.5">400</text>
<text x="110.6" y="198.4">0.4</text>
<text x="110.7" y="201.1">0.8</text>
<text x="112.1" y="203.8">1</text>
<text x="127.6" y="198.9">HEAT</text>
<text x="134.9" y="198.9">TREATMENT</text>
<text x="284.3" y="204">REV.</text>
</g>
<g font-size="1.8">
<text x="31.4" y="30.9">3</text>
<text x="35" y="30.6">2</text>
<text x="281.7" y="33.9">RQ.304/26</text>
<text x="282.4" y="31.8">Preecha</text>
<text x="88.4" y="131.3">5</text>
<text x="63.7" y="164.2">5</text>
<text x="92.6" y="179.6">GENERAL</text>
<text x="102.5" y="179.6">TOLERANCE</text>
<text x="118.4" y="175.5">0.8S</text>
<text x="32.6" y="184">Preecha</text>
<text x="93.5" y="182.6">JISB0405</text>
<text x="99" y="184.9">WORKING</text>
<text x="104.3" y="182.6">MACHING</text>
<text x="118.4" y="182">6.3S</text>
<text x="21.7" y="187.8">31 Aug'16</text>
<text x="22" y="191.7">16 Jun'17</text>
<text x="32.6" y="191.7">Preecha</text>
<text x="32.6" y="187.8">Preecha</text>
<text x="91.6" y="187.6">LESS</text>
<text x="97.7" y="187.6">THAN</text>
<text x="104" y="187.6">0.5</text>
<text x="118.7" y="188.3">25S</text>
<text x="22.3" y="195.6">3 Feb'26</text>
<text x="32.4" y="195.6">Preecha</text>
<text x="42.2" y="195.6">Add: Section</text>
<text x="54.7" y="195.6">etc.; RQ.37/26</text>
<text x="118.1" y="194.8">100S</text>
<text x="118.4" y="203.3">UNCUT</text>
</g>
<text font-size="1.4" x="224.6" y="9.4">4</text>
</svg>
